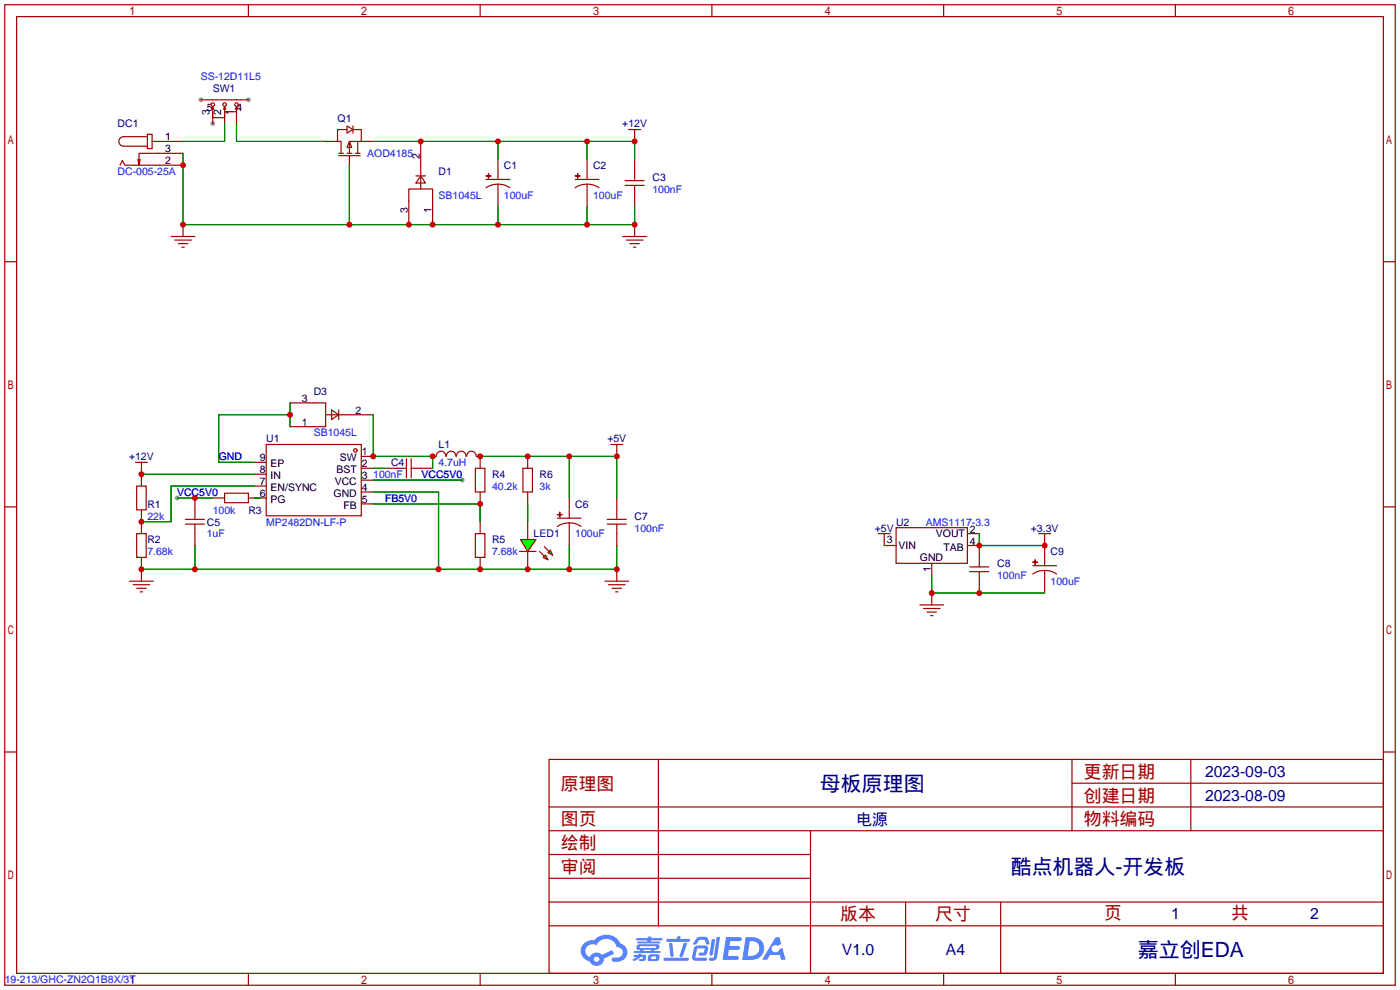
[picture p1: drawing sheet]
<svg xmlns="http://www.w3.org/2000/svg" width="299mm" height="212mm" viewBox="0 0 299 212" stroke-linecap="round" stroke-linejoin="round" font-family="sans-serif">
<g fill="#999">
<circle cx="42.9" cy="21.3" r=".51"/>
<circle cx="53.1" cy="21.3" r=".51"/>
<circle cx="45.5" cy="26.4" r=".51"/>
<circle cx="98.8" cy="102.6" r=".51"/>
<circle cx="37.8" cy="106.4" r=".51"/>
</g>
<g fill="none" stroke="#a10000" stroke-width=".25">
<path d="M1 1h297.2v209.6h-297.2zM3.6 3.6h292.1v204.4h-292.1zM53.1 1v2.6M102.6 1v2.6M152.1 1v2.6M201.7 1v2.6M251.2 1v2.6M1 55.9h2.6M295.7 55.9h2.5M1 108.3h2.6M295.7 108.3h2.5M1 160.7h2.6"/>
<path d="M117.3 162.3h178.4v45.7h-178.4zM117.3 177.5h178.4M117.3 172.5h178.4M140.7 162.3v35.6M173.2 177.5v30.5M229.1 162.3v15.2M229.1 167.4h66.6M254.5 162.3v15.2M295.7 160.7h2.5M117.3 182.6h55.9M117.3 197.9h178.4M117.3 192.8h178.4"/>
<path d="M117.3 187.7h55.9M193.5 192.8v15.2M213.9 192.8v15.2M53.1 208v2.6M102.6 208v2.6M152.1 208v2.6M201.7 208v2.6M251.2 208v2.6"/>
</g>
<g fill="#5487ff">
<path d="M155.2 200.3h2.6a.48 .48 0 0 1 .7 .4 .48 .48 0 0 1-.6 .4h-1.8l-.2 1.1h1.9a.43 .43 0 0 1 .4 .4 .43 .43 0 0 1-.5 .4h-1.9l-.2 1.3h1.7a.45 .45 0 0 1 .5 .2 .45 .45 0 0 1-.1 .6h-3.3z"/>
<path d="M165.7 200.3h.9l.4 1.5-.8 .3a.84 .84 0 0 0-1.2 .3 .84 .84 0 0 0 .4 1.1 .84 .84 0 0 0 1.1-.4l.1-.2 .6-.3 .7 2.5h-1l-.2-1h-2.1l-.6 1h-1.1z"/>
<path d="M152.1 200.8h.7l-.5 3.1a.36 .36 0 0 1-.3 .3 .36 .36 0 0 1-.4-.3z"/>
<path d="M153.2 200.2h.7l-.6 4.3a1.13 1.13 0 0 1-1.8 .6l.2-.4h.7l.2-.2z"/>
<path d="M148.9 200.6l.6-.4h1a.77 .77 0 0 1 .9 .5l.3 1-.2 .2h-.5l-.3-.9-.2-.2-1 .1-.7 1-.6-.1-.1-.2z"/>
<path d="M148.4 202.4l.6-.3h1.7a.81 .81 0 0 1 .7 .5 .81 .81 0 0 1-.2 .8 .81 .81 0 0 1-.9 .8h-.7a.32 .32 0 0 1-.3-.3 .32 .32 0 0 1 .4-.3h.7l.2-.9-1.6 .1-.4 1.8 2.2 .1a.32 .32 0 0 1 .3 .4 .32 .32 0 0 1-.4 .2h-2.2l-.5-.3-.1-.5z"/>
<path d="M141.9 204.7h5a.33 .33 0 0 1 .3 .3 .33 .33 0 0 1-.3 .3h-4.9l-.2-.1z"/>
<path d="M146.1 201.5h.8l-.7 2a.98 .98 0 0 1-.7 1.1l-.3-.3z"/>
<path d="M143 201.6h.7l.3 2.5a.34 .34 0 0 1-.3 .4 .34 .34 0 0 1-.4-.3z"/>
<path d="M142.5 200.7h2.1l.3-.6h.6l-.1 .6h1.7a.32 .32 0 0 1 .4 .3 .32 .32 0 0 1-.4 .3h-4.5l-.2-.2z"/>
<path d="M135.5 204.1h.9l.1-.3h.6v.3h.8a.82 .82 0 0 1-.5 1.3h-.8v-.4l.7-.1 .1-.3a.68 .68 0 0 0-1 .4l-1.1 .4-.1-.4 .9-.5h-.7z"/>
<path d="M136 200.5h2.4l.1-.3h.7v.3h2.2l.2 .3-.2 .2h-2.3v.2h1.8l.2 .3-.2 .1h-4.5l-.1-.4h2l.1-.2h-2.3l-.1-.2z"/>
<path d="M159.4 200.3l-.8 4.9h1.7a2.5 2.5 0 0 0 3-2.5 2.5 2.5 0 0 0-3.1-2.4zM160.3 201.1a1.61 1.61 0 0 1 2 1.5 1.61 1.61 0 0 1-1.8 1.7h-.7z"/>
<path d="M136.2 202a.55 .55 0 0 0-.2 .8 .55 .55 0 0 0 .7 .2l.1 .3h-1.3v.3l5.4 .1 .3-.2-.2-.2h-1.2l.2-.3a.7 .7 0 0 0 .8-.3 .7 .7 0 0 0 0-.8l-4.2-.1zM136.8 202.3l3.3-.1 .1 .1-.2 .3h-3.2zM137.5 203h1.7l-.2 .3h-1.4z"/>
<path d="M138.6 204.2a1.05 1.05 0 0 0 0 1.2 2.91 2.91 0 0 0 2.2-.2 .98 .98 0 0 0 0-1.2h-1.6zM139.2 204.5l.9-.1 .1 .4-.2 .2-.8-.1z"/>
<path d="M124.9 201.6a2.23 2.23 0 0 0-.7 2.3 2.23 2.23 0 0 0 1.8 1.6 1.58 1.58 0 0 0 1.8 .9 1.58 1.58 0 0 0 1.3-1.5l2.2-1.1-.5-.7-2.1 1a1.65 1.65 0 0 0-2.7 .4 1.45 1.45 0 0 1-.8-1.9 1.45 1.45 0 0 1 2-.7l.3 .1a2.3 2.3 0 0 1 2.3-1.3 2.3 2.3 0 0 1 2 1.7 1.12 1.12 0 0 1 1.3 1 1.12 1.12 0 0 1-1.1 1.2h-.7a.45 .45 0 0 0-.6 .4 .45 .45 0 0 0 .5 .5 2.21 2.21 0 0 0 2.2-.5 2.21 2.21 0 0 0 .5-2.3 2.13 2.13 0 0 0-1.3-1.1 3.3 3.3 0 0 0-5.6-.7l-1.1 .1zM127 205a.57 .57 0 0 1 1.1 0 .57 .57 0 0 1-1.1 0z"/>
</g>
<g fill="none" stroke="#a10000" stroke-width=".25">
<path d="M25.7 35.3l.5-1 .5 1h12.4M30 34l-.3 1.3M31.5 28.7h1v3.1h-1zM31.5 29.2h-5.1a1.02 1.02 0 0 0-1 1 1.02 1.02 0 0 0 1 1h5.1M32.5 30.2h6.6M39.1 32.8h-9.4v2.5l-.2-1.3M42.9 21.3h10.2M45.2 23.4l.3-.5v2.2h2.5v-1.2v2.5M45.5 23.9v2.5M45.5 22.9l.2 .5M48 22.9l.3 .5M50.5 22.9v1h-2.5v-1l-.2 .5"/>
<path d="M50.5 23.9v2.5M50.5 22.9l-.2 .5M50.5 22.9l.3 .5M69.6 30.2h2.5M72.4 32.8h1M72.4 33.3h4.6M74.2 26.9l1.2 .8-1.2 .7zM74.2 27.7h-2.1v2.5h.8v2.6M74.2 32.8h1M74.7 30.2l.5 1.3h-1zM74.7 33.3v2M75.4 27.7h1.8v2.5h-2.5v2.6"/>
<path d="M75.4 26.9v1.5M75.9 32.8h1.1M76.5 30.2v2.6M77.2 30.2h2.6M88.9 37.6h2M89.9 37.6l1 1.5h-2zM89.9 30.2v10.2M103.9 37.6h1zM103.9 38.4h5.1M104.4 37.1v1zM106.4 39.4l-1 .1-1.5 .6M106.4 39.4l1.6 .2 1 .5"/>
<path d="M106.4 34v4.4M106.4 39.4v4.8M122.9 37.6h1.1zM122.9 38.4h5.1M123.4 37.1l.1 1zM125.5 39.4l-1.1 .1-1.5 .6M125.5 39.4l1.6 .2 .9 .5M125.5 34v4.4M125.5 39.4v4.8M133.6 39.6h4.1M133.6 38.6h4.1M134.4 27.7h2.5"/>
<path d="M135.6 27.7v2.5M135.6 34v4.6M135.6 39.6v4.6M36.6 50.5h5.1M37.3 51.3h3.6M38.1 52.1h2M38.9 52.8h.5M39.1 48v2.5M87.4 48v-7.6h5.1v7.6M133.1 50.5h5.1M133.9 51.3h3.5M134.6 52.1h2.1"/>
<path d="M135.4 52.8h.5M135.6 48v2.5M29 98.8h2.5M30.2 98.8v5.1M54.4 98.8h2.5M56.9 95h20.3v15.2h-20.3zM62 86.1h7.6v5.1h-7.6M69.6 88.6h10.2M70.9 87.6l1.5 1-1.5 1.1zM72.4 87.6v2.1M77.2 97.5h2.6M86.9 98v4.1"/>
<path d="M87.9 98v4.1M95.3 97.5a1.01 1.01 0 0 0-1-1.1 1.01 1.01 0 0 0-1.1 1.1h-.7M95.4 97.5a1.01 1.01 0 0 1 1-1.1 1.01 1.01 0 0 1 1 1.1M97.6 97.5a1.01 1.01 0 0 1 1-1.1 1.01 1.01 0 0 1 1 1.1M99.7 97.5a1.01 1.01 0 0 1 1.1-1.1 1.01 1.01 0 0 1 1 1.1M101.9 97.5h.7v2.6M112.8 97.5v2.6M130.6 95h2.5M131.8 95v2.5M29.2 103.9h2v5.1h-2zM29.2 114h2v5.1h-2zM30.2 109v5"/>
<path d="M30.2 119.1v5.1M39.6 112h4.1M39.6 111h4.1M41.7 106.4v4.6M41.7 112v4.6M45.5 106.4h2.5M48 105.4h5.1v2h-5.1zM53.1 106.4h3.8M54.4 103.9h2.5M54.4 101.3h2.5M77.2 100.1h2.6M77.2 102.6h2.6"/>
<path d="M77.2 105.2h2.6M77.2 107.7h2.6M82.3 100.1h4.6M87.9 100.1h4.6M101.6 100.1h2v5.1h-2zM101.6 114h2v5.1h-2zM102.6 105.2v2.5M102.6 111.5v2.5M102.6 119.1v2.6M111 117.9h3.6M111.8 100.1h2v5.1h-2zM112.8 105.2v2.5"/>
<path d="M112.8 111.5v3.8M112.8 117.9v3.8M119.1 110h1zM119.1 110.7h5.1M119.6 109.5l.1 1zM121.7 111.8l-1.1 .1-1.5 .6M121.7 111.8l1.6 .2 .9 .5M121.7 106.4v4.3M121.7 111.8v4.8M129.8 112h4.1M129.8 111h4.1M131.8 106.4v4.6"/>
<path d="M131.8 112v4.6M27.7 124.2h5.1M28.4 125h3.6M29.2 125.7h2M30 126.5h.5M129.3 124.2h5.1M130 125h3.6M130.8 125.7h2M131.6 126.5h.5M131.8 121.7v2.5"/>
<circle cx="45.5" cy="22.4" r=".38"/>
<circle cx="48" cy="22.4" r=".38"/>
<circle cx="50.5" cy="22.4" r=".38"/>
<circle cx="75.9" cy="96.3" r=".38"/>
</g>
<g fill="none" stroke="#008700" stroke-width=".25">
<path d="M39.1 32.8v15.2h96.5v-3.8M48 26.4v3.8h-8.9M50.5 26.4v3.8h19.1M74.7 35.3v12.7M79.8 30.2h55.8v3.8M106.4 30.2v3.8M125.5 30.2v3.8M106.4 44.2v3.8M125.5 44.2v3.8M62 88.6h-15.3v10.2h7.7M62 86.1v5.1M79.8 88.6v8.9h12.7v2.6"/>
<path d="M102.6 97.5h29.2v8.9M121.7 97.5v8.9M30.2 101.3h24.2M37.8 106.4h7.7M41.7 116.6v5.1M54.4 106.4h1.2M54.4 103.9h-17.8v7.6h-6.4M79.8 100.1h2.5M79.8 107.7h22.8v3.8M79.8 102.6h19M79.8 105.2h13.9v16.5M112.8 107.7v3.8"/>
<path d="M121.7 116.6v5.1M131.8 116.6v5.1h-101.6"/>
</g>
<g fill="#0f0" stroke="#a10000" stroke-width=".25">
<path d="M111.3 115.3h3.3l-1.8 2.6z"/>
<path d="M117.6 117.6l.5 1-1-.5z"/>
<path d="M116.1 119.1l.5-.5 .5 1z"/>
</g>
<g fill="none" stroke="#a10000" stroke-width=".25">
<path d="M115.3 117.9l1 1M116.3 116.8l1 1.1M187.7 114h2.5M189 114v2.6h2.5M191.5 112.8h15.3v7.6h-15.3zM206.8 114h2.5M206.8 116.6h2.5v4.6M221.2 119.6l.1 1zM222 114h2.5M223.3 114v6.9M196.6 129.3h5.1M197.4 130h3.5"/>
<path d="M198.1 130.8h2.1M198.9 131.6h.5M199.1 120.4v2.5M199.1 126.7v2.6M207.3 122.2h4M207.3 121.2h4M209.3 122.2v4.5M220.7 120.1l1 .1zM220.7 120.9h5.1M223.3 121.9l-1.1 .1-1.5 .7M223.3 121.9l1.6 .3 .9 .5M223.3 121.9v4.8"/>
</g>
<path d="M189 116.6h.1M209.3 114v2.6h14M199.1 122.9v3.8h24.2" fill="none" stroke="#008700" stroke-width=".25"/>
<g fill="#c00">
<circle cx="135.6" cy="30.2" r=".63"/>
<circle cx="106.4" cy="30.2" r=".63"/>
<circle cx="125.5" cy="30.2" r=".63"/>
<circle cx="89.9" cy="30.2" r=".63"/>
<circle cx="135.6" cy="48" r=".63"/>
<circle cx="106.4" cy="48" r=".63"/>
<circle cx="125.5" cy="48" r=".63"/>
<circle cx="92.5" cy="48" r=".63"/>
<circle cx="74.7" cy="48" r=".63"/>
<circle cx="87.4" cy="48" r=".63"/>
<circle cx="39.1" cy="48" r=".63"/>
<circle cx="39.1" cy="35.3" r=".63"/>
<circle cx="30.2" cy="101.3" r=".63"/>
<circle cx="30.2" cy="111.5" r=".63"/>
<circle cx="62" cy="88.6" r=".63"/>
<circle cx="102.6" cy="107.7" r=".63"/>
<circle cx="41.7" cy="106.4" r=".63"/>
<circle cx="102.6" cy="97.5" r=".63"/>
<circle cx="112.8" cy="97.5" r=".63"/>
<circle cx="121.7" cy="97.5" r=".63"/>
<circle cx="131.8" cy="97.5" r=".63"/>
<circle cx="41.7" cy="121.7" r=".63"/>
<circle cx="30.2" cy="121.7" r=".63"/>
<circle cx="93.7" cy="121.7" r=".63"/>
<circle cx="102.6" cy="121.7" r=".63"/>
<circle cx="121.7" cy="121.7" r=".63"/>
<circle cx="131.8" cy="121.7" r=".63"/>
<circle cx="112.8" cy="121.7" r=".63"/>
<circle cx="79.8" cy="97.5" r=".63"/>
<circle cx="92.5" cy="97.5" r=".63"/>
<circle cx="209.3" cy="116.6" r=".63"/>
<circle cx="223.3" cy="116.6" r=".63"/>
<circle cx="199.1" cy="126.7" r=".63"/>
<circle cx="209.3" cy="126.7" r=".63"/>
</g>
<g font-size="4.5" fill="#000080">
<text x="175.2" y="169">母板原理图</text>
<text x="216" y="186.8">酷点机器人-开发板</text>
<text x="243.2" y="204.6">嘉立创EDA</text>
</g>
<g font-size="3.8" fill="#a00000">
<text x="231.6" y="166.2">更新日期</text>
<text x="119.9" y="168.8">原理图</text>
<text x="231.6" y="171.3">创建日期</text>
<text x="119.9" y="176.4">图页</text>
<text x="231.6" y="176.4">物料编码</text>
<text x="119.9" y="181.5">绘制</text>
<text x="119.9" y="186.6">审阅</text>
<text x="179.6" y="196.7">版本</text>
<text x="199.9" y="196.7">尺寸</text>
<text x="236" y="196.5">页</text>
<text x="263.1" y="196.5">共</text>
</g>
<g font-size="3.4" fill="#000080">
<text x="257.6" y="166.1">2023-09-03</text>
<text x="257.6" y="171.2">2023-08-09</text>
<text x="183.1" y="176.2">电源</text>
<text x="250.3" y="196.3">1</text>
<text x="280" y="196.3">2</text>
<text x="179.9" y="204.2">V1.0</text>
<text x="202.2" y="204.2">A4</text>
</g>
<g font-size="2.2" fill="#00f">
<text x="42.9" y="17.1">SS-12D11L5</text>
<text x="78.5" y="33.6">AOD4185</text>
<text x="25.1" y="37.4">DC-005-25A</text>
<text x="139.4" y="41.2">100nF</text>
<text x="93.7" y="42.5">SB1045L</text>
<text x="107.7" y="42.5">100uF</text>
<text x="126.7" y="42.5">100uF</text>
<text x="67.1" y="93.3">SB1045L</text>
<text x="46.7" y="98.4">GND</text>
<text x="93.7" y="99.6">4.7uH</text>
<text x="37.8" y="106">VCC5V0</text>
<text x="79.8" y="102.2">100nF</text>
<text x="82.3" y="107.2">FB5V0</text>
<text x="90.1" y="102.2">VCC5V0</text>
<text x="105.2" y="104.7">40.2k</text>
<text x="115.3" y="104.7">3k</text>
<text x="31.5" y="111.1">22k</text>
<text x="45.5" y="109.8">100k</text>
<text x="56.9" y="112.3">MP2482DN-LF-P</text>
<text x="135.6" y="113.6">100nF</text>
<text x="197.9" y="112.3">AMS1117-3.3</text>
<text x="31.5" y="118.7">7.68k</text>
<text x="44.2" y="114.9">1uF</text>
<text x="105.2" y="118.7">7.68k</text>
<text x="122.9" y="114.9">100uF</text>
<text x="213.1" y="123.8">100nF</text>
<text x="224.5" y="125">100uF</text>
<text x="1" y="210.1">19-213/GHC-ZN2Q1B8X/3T</text>
</g>
<g font-size="2.2">
<text x="44.2" y="23.7">5</text>
<text x="50.5" y="23.7">4</text>
<text x="44.8" y="24.6" transform="rotate(-90 44.8 24.6)">3</text>
<text x="47.3" y="24.6" transform="rotate(-90 47.3 24.6)">2</text>
<text x="49.8" y="24.6" transform="rotate(-90 49.8 24.6)">1</text>
<text x="35.3" y="30">1</text>
<text x="35.3" y="35.1">2</text>
<text x="35.3" y="32.6">3</text>
<text x="89.7" y="34" transform="rotate(-90 89.7 34)">2</text>
<text x="87.2" y="45.4" transform="rotate(-90 87.2 45.4)">3</text>
<text x="92.2" y="45.4" transform="rotate(-90 92.2 45.4)">1</text>
<text x="64.5" y="85.9">3</text>
<text x="75.9" y="88.4">2</text>
<text x="64.5" y="91">1</text>
<text x="55.5" y="101.1">8</text>
<text x="55.5" y="98.6">9</text>
<text x="57.8" y="99.9">EP</text>
<text x="71.9" y="101.1">BST</text>
<text x="72.7" y="98.6">SW</text>
<text x="77.3" y="97.3">1</text>
<text x="77.3" y="99.9">2</text>
<text x="55.5" y="106.2">6</text>
<text x="55.5" y="103.7">7</text>
<text x="57.8" y="107.5">PG</text>
<text x="57.8" y="104.9">EN/SYNC</text>
<text x="57.8" y="102.4">IN</text>
<text x="71.3" y="106.2">GND</text>
<text x="71.5" y="103.7">VCC</text>
<text x="77.3" y="102.4">3</text>
<text x="77.3" y="104.9">4</text>
<text x="77.3" y="107.5">5</text>
<text x="73.4" y="108.8">FB</text>
<text x="207.3" y="113.9">2</text>
<text x="189.5" y="116.1">3</text>
<text x="192" y="117.4">VIN</text>
<text x="196.6" y="119.9">GND</text>
<text x="200" y="114.9">VOUT</text>
<text x="201.6" y="117.7">TAB</text>
<text x="207.3" y="116.4">4</text>
<text x="198.9" y="122.1" transform="rotate(-90 198.9 122.1)">1</text>
</g>
<g font-size="2.2" fill="#000080">
<text x="45.5" y="19.6">SW1</text>
<text x="25.1" y="27.2">DC1</text>
<text x="72.1" y="26">Q1</text>
<text x="133" y="27.2">+12V</text>
<text x="93.7" y="37.4">D1</text>
<text x="107.7" y="36.1">C1</text>
<text x="126.7" y="36.1">C2</text>
<text x="139.4" y="38.7">C3</text>
<text x="67.1" y="84.4">D3</text>
<text x="56.9" y="94.5">U1</text>
<text x="93.7" y="95.8">L1</text>
<text x="129.8" y="94.5">+5V</text>
<text x="27.6" y="98.4">+12V</text>
<text x="83.6" y="99.6">C4</text>
<text x="105.2" y="102.2">R4</text>
<text x="115.3" y="102.2">R6</text>
<text x="31.5" y="108.5">R1</text>
<text x="44.2" y="112.3">C5</text>
<text x="53.1" y="109.8">R3</text>
<text x="122.9" y="108.5">C6</text>
<text x="135.6" y="111.1">C7</text>
<text x="187" y="113.6">+5V</text>
<text x="191.5" y="112.3">U2</text>
<text x="220.3" y="113.6">+3.3V</text>
<text x="31.5" y="116.1">R2</text>
<text x="105.2" y="116.1">R5</text>
<text x="114" y="114.9">LED1</text>
<text x="224.5" y="118.7">C9</text>
<text x="213.1" y="121.2">C8</text>
</g>
</svg>
